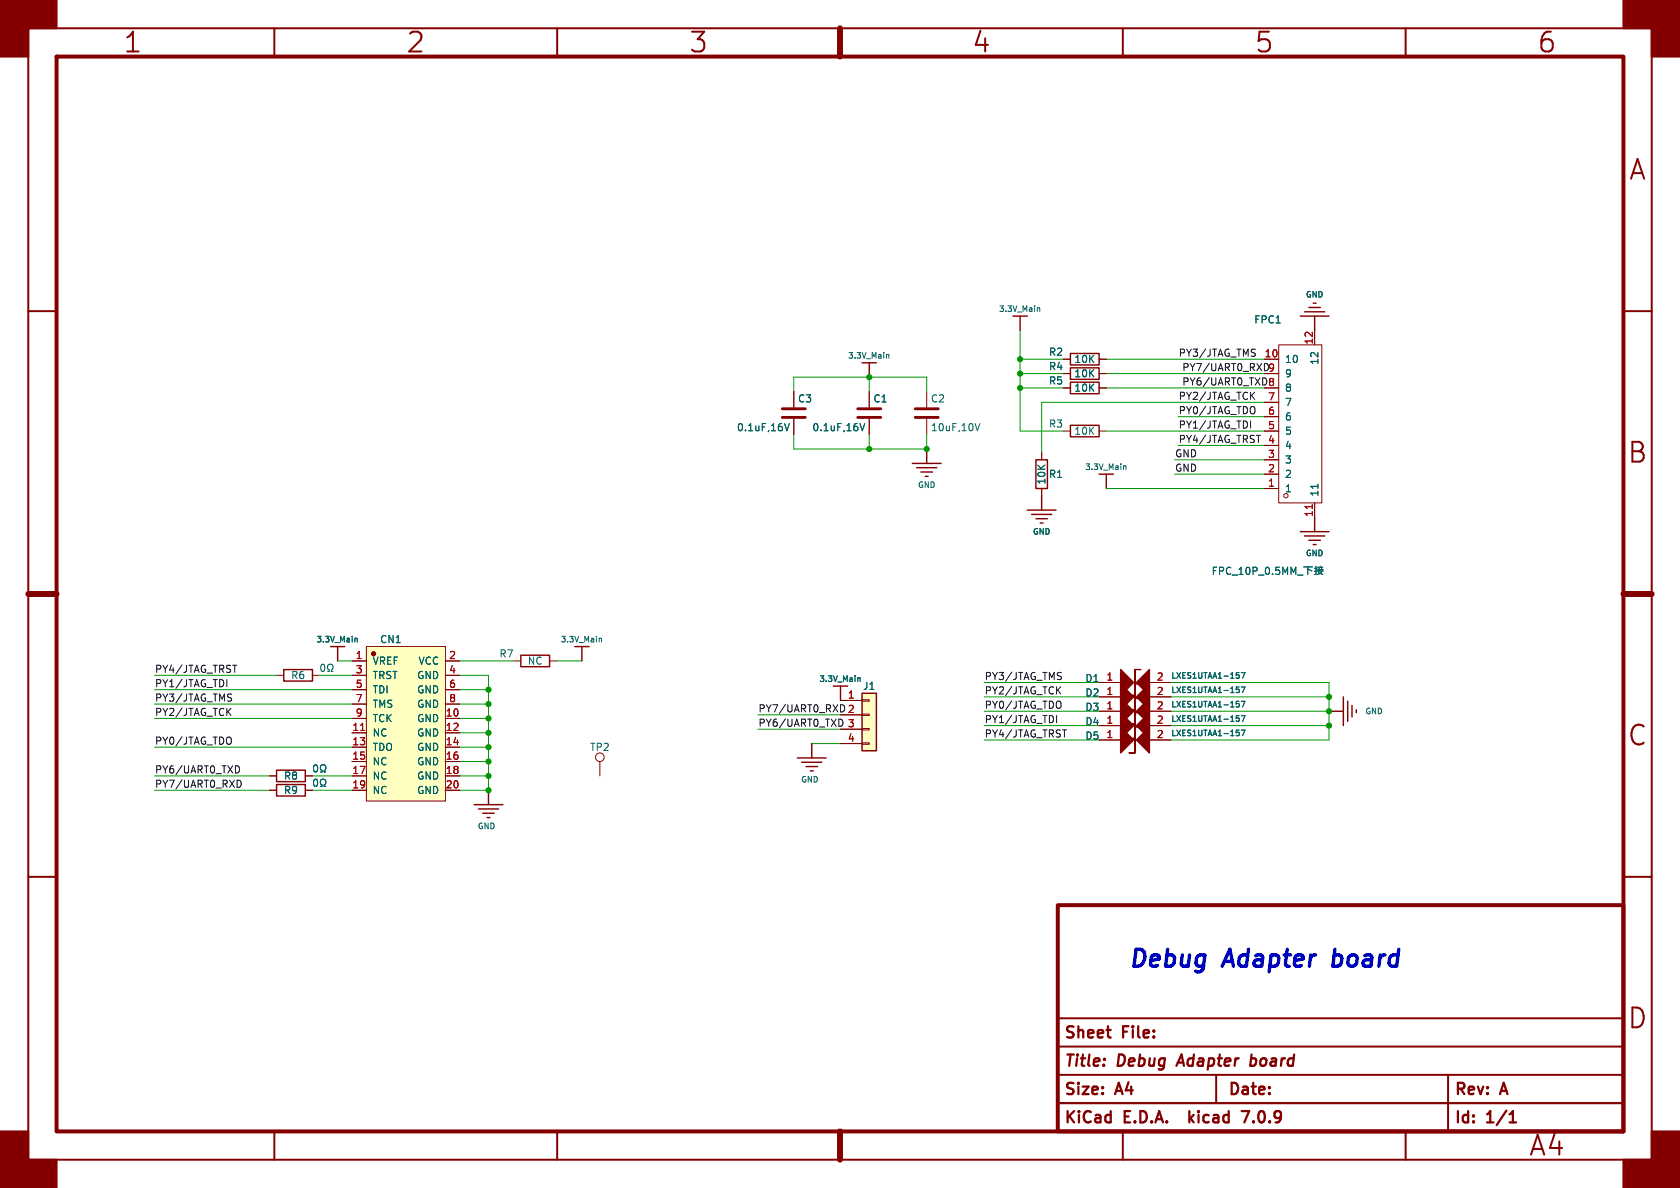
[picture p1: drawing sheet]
<svg xmlns="http://www.w3.org/2000/svg" width="297mm" height="210mm" viewBox="0 0 297 210" stroke-linecap="round" stroke-linejoin="round" font-family="sans-serif">
<g fill="none" stroke="#840000" stroke-width=".35">
<path d="M5 5h287v200h-287zM48.5 5v5M98.5 5v5M148.5 5v5M198.5 5v5M248.5 5v5M5 55h5M287 55h5M5 105h5M287 105h5M5 155h5M287 155h5"/>
<path d="M187 195h100M187 190h100M187 185h100M187 180h100M215 190v5M256 190v10M48.5 200v5M98.5 200v5M148.5 200v5M198.5 200v5M248.5 200v5"/>
</g>
<path d="M10 10h277v190h-277zM187 160h100v40h-100z" fill="none" stroke="#840000" stroke-width=".7"/>
<path d="M148.5 5v5M5 105h5M287 105h5M148.5 200v5" fill="none" stroke="#840000" stroke-width="1.1"/>
<g fill="#840000" stroke="#840000" stroke-width=".35">
<path d="M0 0h10v5h-5v5h-5z"/>
<path d="M0 200h5v5h5v5h-10z"/>
<path d="M287 0h10v10h-5v-5h-5z"/>
<path d="M292 200h5v10h-10v-5h5z"/>
</g>
<path d="M208.9 186.4l-.9 2M210.3 196.4v2M210.5 197.6l.5 .8M211 197.1l-.7 .7M219.5 196.4h1.3l-.8 2M221.2 187.2l.2-.1 .5 .1M221.3 186.4l-.3 2M221.9 188.2a.66 .66 0 0 1-.9 .1M266.9 198.4h1.1M267.3 196.7l.2-.3v2" fill="none" stroke="#840000" stroke-width=".4"/>
<g fill="none" stroke="#840000" stroke-width=".18">
<path d="M232.4 58.4v2.6M140.3 69.2v2.8M140.3 74v2.8M153.7 69.2v2.8M153.7 74v2.8M163.8 69.2v2.8M163.8 74v2.8M188 76.2h1.2M188 66h1.2M188 63.5h1.2M188 68.6h1.2M194.3 76.2h1.3"/>
<path d="M194.3 66h1.3M194.3 63.5h1.3M194.3 68.6h1.3M223.5 76.2h2.6M223.5 66h2.6M223.5 63.5h2.6M223.5 78.7h2.6M223.5 73.7h2.6M223.5 71.1h2.6M223.5 68.6h2.6M226.1 61h7.6v27.9h-7.6zM184.1 80v1.3"/>
<path d="M184.1 86.4v1.2M223.5 86.4h2.6M223.5 83.8h2.6M223.5 81.3h2.6M232.4 88.9v2.5M48.9 119.4h1.3M55.2 119.4h1.3M62.2 116.8h2.6M62.2 119.4h2.6M64.8 114.3h13.9v27.3h-13.9zM78.7 116.8h2.6M78.7 119.4h2.6"/>
<path d="M90.8 116.8h1.3M97.2 116.8h1.2M47.6 137.2h1.3M47.6 139.7h1.3M54 137.2h1.2M54 139.7h1.2M62.2 137.2h2.6M62.2 139.7h2.6M62.2 127h2.6M62.2 129.5h2.6M62.2 132.1h2.6M62.2 134.6h2.6"/>
<path d="M62.2 121.9h2.6M62.2 124.5h2.6M78.7 137.2h2.6M78.7 139.7h2.6M78.7 127h2.6M78.7 129.5h2.6M78.7 132.1h2.6M78.7 134.6h2.6M78.7 121.9h2.6M78.7 124.5h2.6M106 134.6v2.6M148.6 123.8h3.8"/>
<path d="M148.6 126.4h3.8M148.6 128.9h3.8M148.6 131.4h3.8M152.4 131.3h1.3v.3h-1.3zM152.4 128.8h1.3v.2h-1.3zM152.4 126.2h1.3v.3h-1.3zM152.4 123.7h1.3v.3h-1.3zM194.3 128.3h3.8M194.3 130.8h3.8M194.3 123.2h3.8M194.3 120.7h3.8M194.3 125.7h3.8"/>
<path d="M203.2 128.3h3.8M203.2 130.8h3.8M203.2 123.2h3.8M203.2 120.7h3.8M203.2 125.7h3.8"/>
<circle cx="227.3" cy="87.6" r=".38"/>
<circle cx="106" cy="133.9" r=".76"/>
</g>
<g fill="none" stroke="#840000" stroke-width=".25">
<path d="M179.1 55.9h2.5M180.3 55.9v2.5M229.9 55.9h5M230.6 55.1h3.6M231.4 54.4h2M232.2 53.6h.5M232.4 55.9v2.5M152.4 64.1h2.5M153.7 64.1v2.6M163.8 79.4v2.5M189.2 75.2h5.1v2h-5.1zM189.2 65h5.1v2.1h-5.1z"/>
<path d="M189.2 67.6h5.1v2h-5.1zM189.2 62.5h5.1v2h-5.1zM161.3 81.9h5.1M162.1 82.7h3.5M162.8 83.4h2M163.6 84.2h.5M181.6 90.2h5.1M182.4 90.9h3.5M183.1 81.3h2.1v5.1h-2.1zM183.1 91.7h2.1M183.9 92.5h.5M184.1 87.6v2.6"/>
<path d="M194.3 83.8h2.5M195.6 83.8v2.6M229.9 94h5M230.6 94.7h3.6M231.4 95.5h2M232.2 96.3h.5M232.4 91.4v2.6M50.2 118.4h5v2h-5zM58.4 114.3h2.6M59.7 114.3v2.5M92.1 115.8h5.1v2.1h-5.1zM101.6 114.3h2.5"/>
<path d="M102.9 114.3v2.5M48.9 136.1h5.1v2.1h-5.1zM48.9 138.7h5.1v2h-5.1zM86.4 139.7v2.5M141 134h5M141.7 134.7h3.6M142.5 135.5h2M143.3 136.3h.5M143.5 131.4v2.6M147.3 121.3h2.6M148.6 121.3v2.5M152.4 122.6h2.5v10.1h-2.5z"/>
<path d="M234.9 125.7h2.6M237.5 123.2v5.1M238.3 124v3.5M239 124.7v2M239.8 125.5v.5M83.8 142.2h5.1M84.6 143h3.5M85.3 143.8h2.1M86.1 144.5h.5"/>
</g>
<g fill="none" stroke="#006464" stroke-width=".18">
<path d="M183.5 54.4l.3 .1v.6M138.7 74.9l.4 1.2 .4-1.2M152 74.9l.5 1.2 .4-1.2M156.9 62.7l.2 .1v.5M172.4 74.9l.4 1.2 .4-1.2M198.8 82.3l.3 .2v.5M233 85.6v.7M56.8 117.5l.2-.1a.68 .68 0 0 1 .4 .7 .68 .68 0 0 1-.4 .6l-.2-.1-.1-.4zM57.9 118.7h.3v-.3a.54 .54 0 0 1-.3-.7 .54 .54 0 0 1 .8-.2 .58 .58 0 0 1-.1 .9v.3h.3M62.9 112.8l.3 .2v.5M106.1 112.8l.2 .2v.5M151.8 119.8l.3 .1v.6"/>
<path d="M214.5 100.9h.4M215.1 100.3h-.6v1.2M215.6 100.9h.6l.1-.2v-.3l-.7-.1v1.2M217.6 100.4a.6 .6 0 0 0-.8 .4 .6 .6 0 0 0 .6 .7l.2-.1M217.8 101.7h1M218.6 118.9h.4M219 119.3l.1 .2-.1 .4M219 101.5h.8M219 100.6l.4-.3v1.2M219.4 118.9h.7l-.4 1M220.4 100.4l.2-.1a.68 .68 0 0 1 .4 .6 .68 .68 0 0 1-.4 .6l-.2-.1-.1-.3zM221.5 100.9h.6l.1-.2v-.3l-.7-.1v1.2"/>
<path d="M222.5 101.7h1M223.9 100.3h.1a.68 .68 0 0 1 .4 .6 .68 .68 0 0 1-.4 .6 .84 .84 0 0 1-.1-1.2zM225 101.4v.1M226.2 100.3h-.6l-.1 .6 .2-.1h.4l.1 .2v.4l-.2 .1-.5-.1M226.8 101.5v-1.2l.4 .9 .4-.9v1.2M228.2 101.5v-1.2l.5 .9 .4-.9v1.2M229.4 101.7h1M230.5 100.2h1.5M231.2 100.2v1.3M231.2 100.6l.7 .3M232.3 100.5h.5M232.7 100.1v1.4h-.3"/>
<path d="M232.8 100.9l-.5 .1M232.9 100.9h1M232.9 100.7h1M233 100.3h.9M233.2 100.4l.1 .3-.2 .5 .8 .3M233.4 100.1v.2M233.7 100.3l-.1 .3M233.7 100.9l-.3 .5-.5 .1M55.5 135.3l.2-.1a.68 .68 0 0 1 .5 .6 .68 .68 0 0 1-.5 .7l-.2-.2-.1-.3zM55.5 137.9l.2-.2a.68 .68 0 0 1 .5 .7 .68 .68 0 0 1-.5 .6l-.2-.1-.1-.4zM56.6 136.5h.3v-.3a.54 .54 0 0 1-.2-.7 .54 .54 0 0 1 .7-.2 .58 .58 0 0 1-.1 .9v.3h.3M56.6 139h.3v-.2a.54 .54 0 0 1-.2-.8 .54 .54 0 0 1 .7-.2 .58 .58 0 0 1-.1 1v.2h.3"/>
<path d="M218.6 126.5h.4M218.6 129.1h.4M218.6 121.4h.4M218.6 124h.4M219 126.9l.1 .2-.1 .4M219 121.9l.1 .1-.1 .4M219 124.4l.1 .2-.1 .3M219 129.5l.1 .1-.1 .4M219.4 126.5h.7l-.4 1M219.4 129.1h.7l-.4 1M219.4 121.4h.7l-.4 1M219.4 124h.7l-.4 1"/>
</g>
<path d="M138.3 73.8h4.1M138.3 72.3h4.1M151.6 73.8h4.1M151.6 72.3h4.1M161.8 73.8h4.1M161.8 72.3h4.1" fill="none" stroke="#840000" stroke-width=".51"/>
<path d="M232 89.2v.7M63.7 129.1h.8" fill="none" stroke="#a90000" stroke-width=".18"/>
<g fill="#840000" stroke="#840000" stroke-width=".25">
<path d="M198.1 126l2.3 2.3-2.3 2.3z"/>
<path d="M200.9 128.3l2.3-2.3v4.6z"/>
<path d="M200.7 126v4.6h-1.1h1.1z"/>
<path d="M200.7 126h1z"/>
<path d="M198.1 128.5l2.3 2.3-2.3 2.3z"/>
<path d="M200.9 130.8l2.3-2.3v4.6z"/>
<path d="M200.7 128.5v4.6h-1.1h1.1z"/>
<path d="M200.7 128.5h1z"/>
<path d="M198.1 120.9l2.3 2.3-2.3 2.3z"/>
<path d="M200.9 123.2l2.3-2.3v4.6z"/>
<path d="M200.7 120.9v4.6h-1.1h1.1z"/>
<path d="M200.7 120.9h1z"/>
<path d="M198.1 118.4l2.3 2.3-2.3 2.2z"/>
<path d="M200.9 120.7l2.3-2.3v4.5z"/>
<path d="M200.7 118.4v4.5h-1.1h1.1z"/>
<path d="M200.7 118.4h1z"/>
<path d="M198.1 123.4l2.3 2.3-2.3 2.3z"/>
<path d="M200.9 125.7l2.3-2.3v4.6z"/>
<path d="M200.7 123.4v4.6h-1.1h1.1z"/>
<path d="M200.7 123.4h1z"/>
</g>
<g fill="#ffffc2" stroke="#ffffc2" stroke-width=".18">
<path d="M152.4 122.6h2.5v10.1h-2.5z"/>
<path d="M64.8 114.3h13.9v27.3h-13.9z"/>
</g>
<circle cx="66" cy="115.6" r=".38" fill="#840000" stroke="#840000" stroke-width=".18"/>
<g fill="none" stroke="#0f0f0f" stroke-width=".18">
<path d="M221.1 74.4v1.3M221.3 69.9l.5 .7M221.7 61.7l.2 .1M221.8 69.3l-.7 .8M221.9 62.5v.4M222.1 77h.7M41.1 117.6h.8M187.5 118.9h.1M187.6 119.7v.3M40.1 120.1v1.3M40.3 125.8l.5 .7M40.8 122.7h.2"/>
<path d="M40.8 125.2l-.7 .7M40.9 123.5v.3M41.9 135.4a.68 .68 0 0 1 .4 .6 .68 .68 0 0 1-.4 .6M41.9 137.9a.64 .64 0 0 1 .8 .7 .64 .64 0 0 1-.8 .6M148.6 124.6h.5l.2 .3M148.6 127.1a.68 .68 0 0 1 .4 .7 .68 .68 0 0 1-.4 .6M149.3 125.5l-.2 .3-.5 .1M186.8 126.5v1.3M187 122l.5 .7M187.5 121.4l-.7 .7M187.8 129h.7"/>
</g>
<path d="M235.6 170.7l.3 .1M236 167.8l-.4 3" fill="none" stroke="#0000c2" stroke-width=".6"/>
<g fill="none" stroke="#009600" stroke-width=".18">
<path d="M180.3 58.4v17.8h7.7M140.3 69.2v-2.5h23.5v2.5M140.3 76.8v2.6h23.5v-2.6M153.7 66.7v2.5M153.7 76.8v2.6M180.3 68.6h7.7M180.3 66h7.7M180.3 63.5h7.7M195.6 68.6h27.9M195.6 76.2h27.9M195.6 66h27.9M195.6 63.5h27.9"/>
<path d="M208.3 78.7h15.2M208.3 73.7h15.2M223.5 71.1h-39.4v8.9M195.6 86.4h27.9M207.6 83.8h15.9M207.6 81.3h15.9M27.3 119.4h21.6M56.5 119.4h5.7M59.7 116.8h2.5M81.3 119.4h5.1v20.3h-5.1M81.3 116.8h9.5M98.4 116.8h4.5"/>
<path d="M27.3 137.2h20.3M27.3 139.7h20.3M27.3 124.5h34.9M27.3 121.9h34.9M27.3 132.1h34.9M27.3 127h34.9M55.2 137.2h7M55.2 139.7h7M81.3 137.2h5.1M81.3 124.5h5.1M81.3 121.9h5.1M81.3 132.1h5.1"/>
<path d="M81.3 129.5h5.1M81.3 134.6h5.1M81.3 127h5.1M134 126.4h14.6M134 128.9h14.6M143.5 131.4h5.1M174 125.7h20.3M174 128.3h20.3M174 130.8h20.3M174 123.2h20.3M174 120.7h20.3M207 125.7h27.9"/>
<path d="M207 128.3h27.9M207 120.7h27.9v10.1h-27.9M207 123.2h27.9"/>
</g>
<g fill="#009600" stroke="#009600" stroke-width=".18">
<circle cx="234.9" cy="125.7" r=".46"/>
<circle cx="234.9" cy="123.2" r=".46"/>
<circle cx="234.9" cy="128.3" r=".46"/>
<circle cx="86.4" cy="137.2" r=".46"/>
<circle cx="86.4" cy="139.7" r=".46"/>
<circle cx="86.4" cy="134.6" r=".46"/>
<circle cx="180.3" cy="66" r=".46"/>
<circle cx="180.3" cy="68.6" r=".46"/>
<circle cx="163.8" cy="79.4" r=".46"/>
<circle cx="153.7" cy="79.4" r=".46"/>
<circle cx="153.7" cy="66.7" r=".46"/>
<circle cx="180.3" cy="63.5" r=".46"/>
<circle cx="86.4" cy="127" r=".46"/>
<circle cx="86.4" cy="124.5" r=".46"/>
<circle cx="86.4" cy="121.9" r=".46"/>
<circle cx="86.4" cy="129.5" r=".46"/>
<circle cx="86.4" cy="132.1" r=".46"/>
</g>
<g font-size="4.9" fill="#840000">
<text x="21.7" y="9.8">1</text>
<text x="71.7" y="9.8">2</text>
<text x="121.7" y="9.8">3</text>
<text x="171.7" y="9.8">4</text>
<text x="221.7" y="9.8">5</text>
<text x="271.7" y="9.8">6</text>
<text x="287.8" y="32.3">A</text>
<text x="287.6" y="82.3">B</text>
<text x="287.6" y="132.3">C</text>
<text x="287.6" y="182.3">D</text>
<text x="270.2" y="204.8">A4</text>
</g>
<g font-size="4.2" fill="#0000c2">
<text x="199.4" y="171.2">Debug</text>
<text x="216.6" y="171.2">Adapter</text>
<text x="236.9" y="171.2">board</text>
</g>
<g font-size="2.8" fill="#840000">
<text x="188" y="184.1">Sheet</text>
<text x="198.6" y="184.1">File:</text>
<text x="188" y="189.1">Title:</text>
<text x="197.7" y="189.1">Debug</text>
<text x="209.1" y="189.1">Adapter</text>
<text x="222.7" y="189.1">board</text>
<text x="188" y="194.1">Size:</text>
<text x="197.5" y="194.1">A4</text>
<text x="217" y="194.1">Date:</text>
<text x="257" y="194.1">Rev:</text>
<text x="265.5" y="194.1">A</text>
<text x="188" y="199.1">KiCad</text>
<text x="198.9" y="199.1">E.D.A.</text>
<text x="211.9" y="199.1">kicad</text>
<text x="222.2" y="199.1">7.0.9</text>
<text x="257" y="199.1">Id:</text>
<text x="263" y="199.1">1/1</text>
</g>
<g font-size="1.8" fill="#006464">
<text x="221.6" y="57.4">FPC1</text>
<text x="185.3" y="65.6">R4</text>
<text x="185.3" y="63.1">R2</text>
<text x="189.8" y="64.4">10K</text>
<text x="227.1" y="64.4">10</text>
<text x="233.3" y="64.6" transform="rotate(-90 233.3 64.6)">12</text>
<text x="141" y="71.3">C3</text>
<text x="154.3" y="71.3">C1</text>
<text x="164.5" y="71.3">C2</text>
<text x="185.3" y="68.2">R5</text>
<text x="189.8" y="66.9">10K</text>
<text x="189.8" y="69.4">10K</text>
<text x="227.1" y="72">7</text>
<text x="227.1" y="69.4">8</text>
<text x="227.1" y="66.9">9</text>
<text x="130.2" y="76.4">0.1uF,16V</text>
<text x="143.5" y="76.4">0.1uF,16V</text>
<text x="164.5" y="76.4">10uF,10V</text>
<text x="185.3" y="75.8">R3</text>
<text x="189.8" y="77.1">10K</text>
<text x="227.1" y="77.1">5</text>
<text x="227.1" y="74.5">6</text>
<text x="227.1" y="82.1">3</text>
<text x="227.1" y="79.6">4</text>
<text x="185" y="85.8" transform="rotate(-90 185 85.8)">10K</text>
<text x="185.3" y="84.7">R1</text>
<text x="227.1" y="87.2">1</text>
<text x="227.1" y="84.7">2</text>
<text x="233.3" y="87.9" transform="rotate(-90 233.3 87.9)">11</text>
<text x="67.1" y="113.9">CN1</text>
<text x="65.8" y="117.7">VREF</text>
<text x="73.9" y="117.7">VCC</text>
<text x="88.2" y="116.4">R7</text>
<text x="93.2" y="117.7">NC</text>
<text x="51.4" y="120.2">R6</text>
<text x="65.8" y="120.2">TRST</text>
<text x="65.8" y="122.8">TDI</text>
<text x="65.8" y="125.3">TMS</text>
<text x="73.7" y="120.2">GND</text>
<text x="73.7" y="122.8">GND</text>
<text x="73.7" y="125.3">GND</text>
<text x="152.5" y="122.1">J1</text>
<text x="191.8" y="123.3">D2</text>
<text x="191.8" y="120.8">D1</text>
<text x="191.8" y="125.9">D3</text>
<text x="65.8" y="130.4">NC</text>
<text x="65.8" y="127.9">TCK</text>
<text x="73.7" y="127.9">GND</text>
<text x="73.7" y="130.4">GND</text>
<text x="191.8" y="128.4">D4</text>
<text x="191.8" y="130.9">D5</text>
<text x="65.8" y="132.9">TDO</text>
<text x="65.8" y="135.5">NC</text>
<text x="73.7" y="132.9">GND</text>
<text x="73.7" y="135.5">GND</text>
<text x="104.2" y="132.9">TP2</text>
<text x="50.1" y="138">R8</text>
<text x="50.1" y="140.6">R9</text>
<text x="65.8" y="138">NC</text>
<text x="65.8" y="140.6">NC</text>
<text x="73.7" y="138">GND</text>
<text x="73.7" y="140.6">GND</text>
</g>
<g font-size="1.8" fill="#0f0f0f">
<text x="208.3" y="63.2">PY3/JTAG_TMS</text>
<text x="208.9" y="65.7">PY7/UART0_RXD 9</text>
<text x="208.3" y="70.8">PY2/JTAG_TCK</text>
<text x="208.9" y="68.2">PY6/UART0_TXD 8</text>
<text x="208.3" y="75.9">PY1/JTAG_TDI</text>
<text x="208.3" y="73.3">PY0/JTAG_TDO</text>
<text x="207.6" y="80.9">GND</text>
<text x="207.6" y="83.5">GND</text>
<text x="208.3" y="78.4">PY4/JTAG_TRST</text>
<text x="27.3" y="119">PY4/JTAG_TRST</text>
<text x="27.3" y="124.1">PY3/JTAG_TMS</text>
<text x="27.3" y="121.6">PY1/JTAG_TDI</text>
<text x="174" y="120.3">PY3/JTAG_TMS</text>
<text x="174" y="125.4">PY0/JTAG_TDO</text>
<text x="174" y="122.8">PY2/JTAG_TCK</text>
<text x="27.3" y="131.7">PY0/JTAG_TDO</text>
<text x="27.3" y="126.7">PY2/JTAG_TCK</text>
<text x="134" y="126">PY7/UART0_RXD</text>
<text x="134" y="128.6">PY6/UART0_TXD</text>
<text x="174" y="127.9">PY1/JTAG_TDI</text>
<text x="174" y="130.5">PY4/JTAG_TRST</text>
<text x="27.3" y="136.8">PY6/UART0_TXD</text>
<text x="27.3" y="139.4">PY7/UART0_RXD</text>
</g>
<g font-size="1.8" fill="#a90000">
<text x="223.5" y="63.2">10</text>
<text x="224.1" y="65.8">9</text>
<text x="232.2" y="61" transform="rotate(-90 232.2 61)">12</text>
<text x="224.1" y="70.9">7</text>
<text x="224.1" y="68.3">8</text>
<text x="224.1" y="75.9">5</text>
<text x="224.1" y="73.4">6</text>
<text x="224.1" y="83.6">2</text>
<text x="224.1" y="81">3</text>
<text x="224.1" y="78.5">4</text>
<text x="224.1" y="86.1">1</text>
<text x="232.2" y="91.5" transform="rotate(-90 232.2 91.5)">11</text>
<text x="62.8" y="116.6">1</text>
<text x="62.8" y="119.1">3</text>
<text x="79.3" y="116.6">2</text>
<text x="79.3" y="119.1">4</text>
<text x="62.8" y="121.7">5</text>
<text x="62.8" y="124.2">7</text>
<text x="79.3" y="121.7">6</text>
<text x="79.3" y="124.2">8</text>
<text x="149.8" y="123.6">1</text>
<text x="195.5" y="122.9">1</text>
<text x="195.5" y="120.4">1</text>
<text x="195.5" y="125.5">1</text>
<text x="204.4" y="122.9">2</text>
<text x="204.4" y="120.4">2</text>
<text x="204.4" y="125.5">2</text>
<text x="62.2" y="129.3">11</text>
<text x="62.2" y="131.8">13</text>
<text x="62.8" y="126.7">9</text>
<text x="78.7" y="126.7">10</text>
<text x="78.7" y="129.3">12</text>
<text x="78.7" y="131.8">14</text>
<text x="149.8" y="126.1">2</text>
<text x="149.8" y="128.7">3</text>
<text x="149.8" y="131.2">4</text>
<text x="195.5" y="128">1</text>
<text x="195.5" y="130.6">1</text>
<text x="204.4" y="128">2</text>
<text x="204.4" y="130.6">2</text>
<text x="62.2" y="134.4">15</text>
<text x="62.2" y="136.9">17</text>
<text x="78.7" y="134.4">16</text>
<text x="78.7" y="136.9">18</text>
<text x="62.2" y="139.4">19</text>
<text x="78.7" y="139.4">20</text>
</g>
<g font-size="1.4" fill="#006464">
<text x="230.8" y="52.8">GND</text>
<text x="176.5" y="55.3">3.3V_Main</text>
<text x="149.8" y="63.6">3.3V_Main</text>
<text x="191.7" y="83.3">3.3V_Main</text>
<text x="162.2" y="86.5">GND</text>
<text x="182.5" y="94.7">GND</text>
<text x="230.8" y="98.5">GND</text>
<text x="55.8" y="113.8">3.3V_Main</text>
<text x="99" y="113.8">3.3V_Main</text>
<text x="144.7" y="120.7">3.3V_Main</text>
<text x="207" y="122.7">LXES1UTAA1-157</text>
<text x="207" y="120.2">LXES1UTAA1-157</text>
<text x="207" y="125.3">LXES1UTAA1-157</text>
<text x="207" y="127.8">LXES1UTAA1-157</text>
<text x="207" y="130.3">LXES1UTAA1-157</text>
<text x="241.3" y="126.5">GND</text>
<text x="141.5" y="138.5">GND</text>
<text x="84.4" y="146.8">GND</text>
</g>
</svg>
